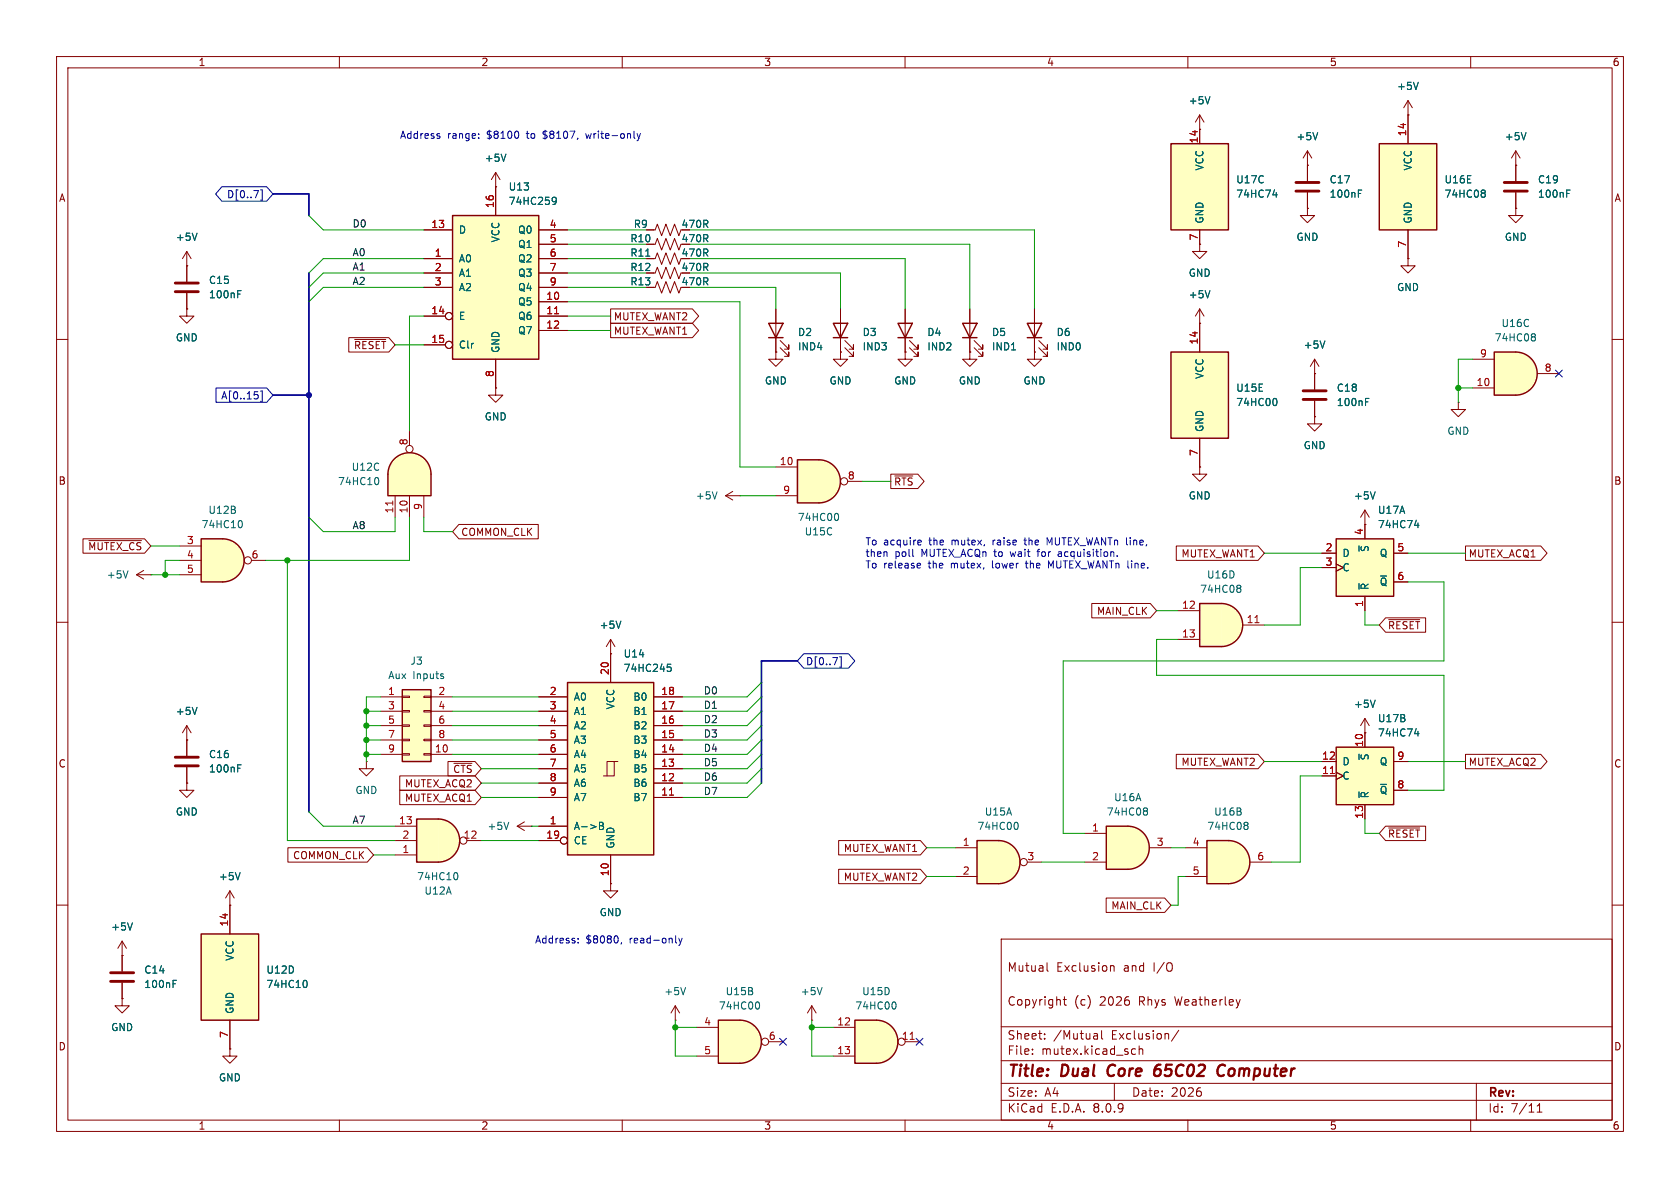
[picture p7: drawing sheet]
<svg xmlns="http://www.w3.org/2000/svg" width="297mm" height="210mm" viewBox="0 0 297 210" stroke-linecap="round" stroke-linejoin="round" font-family="sans-serif">
<g fill="none" stroke="#840000" stroke-width=".18">
<path d="M10 10h277v190h-277zM12 12h273v186h-273zM60 10v2M110 10v2M160 10v2M210 10v2M260 10v2M10 60h2M285 60h2M10 110h2M285 110h2M10 160h2"/>
<path d="M177 166h108v32h-108zM185.1 170.2v1.3l.2 .2M188 176.7h.5M188.2 176.2v1.3l.3 .2M196.3 170.7v1M196.3 170.8l.2-.1 .4 .1 .1 .9M285 160h2M60 198v2M110 198v2M160 198v2M177 194.5h108M177 191.5h108"/>
<path d="M177 187.5h108M177 181.5h108M182.5 186.3v.1M182.5 185.5v.1M184.7 183.6v.1M184.7 182.8v.1M193.5 182.7h.3l.2 .2v.8M194 183.6l-.5 .1M194 183.1h-.5M194.7 182.2v1.3l.3 .2M197 191.5v3M200.2 186.3h.5"/>
<path d="M200.2 185.5h.5M201.4 185.5l.2-.1 .4 .1v.9M201.4 184.9v1.5M208.4 182.1l-1.3 2M210 198v2M212.2 192.9l.2 .3-.2 .5M260 198v2M261 191.5v6.5M271.7 196.6h.9M271.7 195.5l.5-.4v1.5"/>
</g>
<path d="M196.1 188.5a1.27 1.27 0 0 0 0 1.6M205.1 189.1a.66 .66 0 0 0-1 .3M205.2 188.2a.91 .91 0 0 0-1.1 .9l-.1 .7 .2 .3a.66 .66 0 0 0 .8-.1M216.6 188.4a.88 .88 0 0 0-1 0 .88 .88 0 0 0-.4 1 .69 .69 0 0 0 .3 .7 .69 .69 0 0 0 .9-.1" fill="none" stroke="#840000" stroke-width=".4"/>
<path d="M199.4 146.1a3.8 3.8 0 0 1 3.8 3.8 3.8 3.8 0 0 1-3.8 3.8z" fill="#ffffc2" stroke="#ffffc2" stroke-width=".18"/>
<path d="M195.6 146.1h3.8v7.6h-3.8z" fill="#ffffc2"/>
<path d="M170.2 57.2h2.5l-1.3 2.5zM170.2 59.7h2.5M181.6 57.2h2.5l-1.2 2.5zM181.6 59.7h2.5M195.6 146.1h3.8a3.8 3.8 0 0 1 3.8 3.8 3.8 3.8 0 0 1-3.8 3.8h-3.8z" fill="none" stroke="#840000" stroke-width=".25"/>
<path d="M171.4 54.6v7.6M182.9 54.6v7.6M172.2 61.5l1.5 1.5v-.8v.8h-.7M172.2 60.2l1.5 1.5v-.7v.7h-.7M183.6 61.5l1.6 1.5v-.8v.8h-.8M183.6 60.2l1.6 1.5v-.7v.7h-.8M64.8 134.6v1.3h1.2l-1.2 1.3-1.3-1.3h1.3M64.8 134.6h.1M191.8 147.3h3.8M191.8 152.4h3.8M203.2 149.9h3.8" fill="none" stroke="#840000" stroke-width=".18"/>
<path d="M202.4 142.8h.2l.3 .3-.3 .3M202.4 143.4h.2M202.6 143.4l.3 .2v.2l-.2 .2-.3 .1" fill="none" stroke="#006464" stroke-width=".18"/>
<path d="M71.1 121.9h5.1v12.7h-5.1z" fill="#ffffc2"/>
<g fill="none" stroke="#840000" stroke-width=".18">
<path d="M67.3 123.2h3.8M67.3 133.4h3.8M67.3 125.7h3.8M67.3 128.3h3.8M67.3 130.8h3.8M71.1 133.2h1.3v.3h-1.3zM71.1 130.7h1.3v.2h-1.3zM71.1 128.1h1.3v.3h-1.3zM71.1 125.6h1.3v.3h-1.3zM71.1 123.1h1.3v.2h-1.3zM74.9 133.2h1.3v.3h-1.3zM74.9 130.7h1.3v.2h-1.3z"/>
<path d="M74.9 128.1h1.3v.3h-1.3zM74.9 125.6h1.3v.3h-1.3zM74.9 123.1h1.3v.2h-1.3zM76.2 123.2h3.8M76.2 133.4h3.8M76.2 125.7h3.8M76.2 128.3h3.8M76.2 130.8h3.8"/>
</g>
<path d="M71.1 121.9h5.1v12.7h-5.1z" fill="none" stroke="#840000" stroke-width=".25"/>
<path d="M78.3 119.5l.1 .2-.1 .3M78.3 119.1l.1 .1" fill="none" stroke="#006464" stroke-width=".18"/>
<path d="M39.4 95.3a3.8 3.8 0 0 1 3.8 3.8 3.8 3.8 0 0 1-3.8 3.8z" fill="#ffffc2" stroke="#ffffc2" stroke-width=".18"/>
<path d="M35.6 95.3h3.8v7.6h-3.8z" fill="#ffffc2"/>
<path d="M35.6 95.3h3.8a3.8 3.8 0 0 1 3.8 3.8 3.8 3.8 0 0 1-3.8 3.8h-3.8z" fill="none" stroke="#840000" stroke-width=".25"/>
<g fill="none" stroke="#840000" stroke-width=".18">
<path d="M31.7 96.5h3.9M31.7 99.1h3.9M44.4 99.1h2.6M31.7 101.6h3.9M40.6 157.5l-.7 1.3M40.6 157.5v2.5M40.6 157.5l.8 1.3M21.6 176.5v1.3h1.3l-1.3 1.3-1.3-1.3h1.3M21.6 176.5h.1M21.6 168.9h.1M21.6 166.4l-.8 1.2M21.6 166.4v2.5"/>
<path d="M21.6 166.4l.8 1.2M40.6 160h.1"/>
<circle cx="43.8" cy="99.1" r=".63"/>
</g>
<path d="M42.5 92a.79 .79 0 0 1 0 1.3M42.5 154.2l-.5 1.3M23.4 163.1l-.4 1.3" fill="none" stroke="#006464" stroke-width=".18"/>
<path d="M35.6 165.1h10.1v15.2h-10.1z" fill="#ffffc2"/>
<path d="M158.7 57.2h2.6l-1.3 2.5zM158.7 59.7h2.6M35.6 165.1h10.1v15.2h-10.1z" fill="none" stroke="#840000" stroke-width=".25"/>
<g fill="none" stroke="#840000" stroke-width=".18">
<path d="M160 54.6v7.6M160.8 61.5l1.5 1.5v-.8v.8h-.8M160.8 60.2l1.5 1.5v-.7v.7h-.8M24.1 101.6l1.3 .8M24.1 101.6h2.6M25.4 100.8l-1.3 .8M26.7 101.6h.1M33 138.4v1.3h1.3l-1.3 1.3-1.3-1.3h1.3M33 138.4h.1M33 130.8h.1M33 128.3v5.3M33 135.6v2.8"/>
<path d="M33 128.3l-.7 1.2M33 128.3l.8 1.2M21.6 168.9v2.8M21.6 173.7v2.8M40.6 160v5.1M143.5 177.8l-.8 1.3M143.5 177.8v2.5M143.5 177.8l.8 1.3M40.6 185.4v1.3h1.3l-1.3 1.3-1.2-1.3h1.2M40.6 185.4h.1M40.6 180.3v5.1M143.5 180.3h.1"/>
</g>
<path d="M22.6 100.9l-.4 1.3M34.8 125l-.4 1.3M42 135.8h.4M42 135.2h.6M30.6 173.9h.4M30.6 173.3h.6M54 173.3a.79 .79 0 0 1 0 1.3M145.3 174.6l-.4 1.2" fill="none" stroke="#006464" stroke-width=".18"/>
<path d="M31 135.4h4.1M31 133.9h4.1M19.6 173.5h4M19.6 172h4" fill="none" stroke="#840000" stroke-width=".51"/>
<path d="M130.8 180.3a3.8 3.8 0 0 1 3.8 3.9 3.8 3.8 0 0 1-3.8 3.8z" fill="#ffffc2" stroke="#ffffc2" stroke-width=".18"/>
<path d="M127 180.3h3.8v7.7h-3.8z" fill="#ffffc2"/>
<path d="M127 180.3h3.8a3.8 3.8 0 0 1 3.8 3.9 3.8 3.8 0 0 1-3.8 3.8h-3.8z" fill="none" stroke="#840000" stroke-width=".25"/>
<g fill="none" stroke="#840000" stroke-width=".18">
<path d="M123.2 181.6h3.8M123.2 186.7h3.8M135.9 184.2h2.5"/>
<circle cx="135.3" cy="184.1" r=".63"/>
</g>
<path d="M134 177.1a.79 .79 0 0 1 0 1.3" fill="none" stroke="#006464" stroke-width=".18"/>
<path d="M176.5 148.6a3.8 3.8 0 0 1 3.8 3.8 3.8 3.8 0 0 1-3.8 3.8z" fill="#ffffc2" stroke="#ffffc2" stroke-width=".18"/>
<path d="M172.7 148.6h3.8v7.6h-3.8z" fill="#ffffc2"/>
<path d="M172.7 148.6h3.8a3.8 3.8 0 0 1 3.8 3.8 3.8 3.8 0 0 1-3.8 3.8h-3.8z" fill="none" stroke="#840000" stroke-width=".25"/>
<g fill="none" stroke="#840000" stroke-width=".18">
<path d="M107.9 156.2v1.3h1.3l-1.3 1.3-1.2-1.3h1.2M107.9 156.2h.1M168.9 149.9h3.8M168.9 154.9h3.8M181.6 152.4h2.5M119.4 177.8l-.8 1.3M119.4 177.8v2.5M119.4 177.8l.7 1.3M119.4 180.3h.1"/>
<circle cx="181" cy="152.4" r=".63"/>
</g>
<path d="M179.7 145.4a.79 .79 0 0 1 0 1.2M121.2 174.6l-.4 1.2" fill="none" stroke="#006464" stroke-width=".18"/>
<path d="M154.9 180.3a3.8 3.8 0 0 1 3.8 3.9 3.8 3.8 0 0 1-3.8 3.8z" fill="#ffffc2" stroke="#ffffc2" stroke-width=".18"/>
<path d="M151.1 180.3h3.8v7.7h-3.8z" fill="#ffffc2"/>
<path d="M151.1 180.3h3.8a3.8 3.8 0 0 1 3.8 3.9 3.8 3.8 0 0 1-3.8 3.8h-3.8z" fill="none" stroke="#840000" stroke-width=".25"/>
<g fill="none" stroke="#840000" stroke-width=".18">
<path d="M231.1 29.2v2.8M231.1 34v2.8M114.3 50.8h1.5l.4-1 .8 2 .7-2 .8 2 .8-2 .7 2 .4-1M241.3 129.5h.1M241.3 127l-.8 1.3M241.3 127v2.5M241.3 127l.8 1.3M147.3 181.6h3.8M147.3 186.7h3.8M160 184.2h2.6"/>
<circle cx="159.4" cy="184.1" r=".63"/>
</g>
<path d="M160.9 183.7h.7" fill="none" stroke="#a90000" stroke-width=".18"/>
<path d="M240.1 34.2h.5M240.1 33.6h.6M243.1 123.8l-.4 1.2M158.1 177.1a.79 .79 0 0 1 0 1.3" fill="none" stroke="#006464" stroke-width=".18"/>
<path d="M229.1 33.8h4.1M229.1 32.3h4.1" fill="none" stroke="#840000" stroke-width=".51"/>
<path d="M236.2 132.1h10.2v10.1h-10.2z" fill="#ffffc2"/>
<path d="M236.2 132.1h10.2v10.1h-10.2z" fill="none" stroke="#840000" stroke-width=".25"/>
<path d="M233.7 137.2h2.5M233.7 134.6h2.5M236.2 136.5l1.3 .7-1.3 .6M241.3 129.5v2.6M246.4 134.6h2.5M246.4 139.7h2.5M241.3 142.2v2.6" fill="none" stroke="#840000" stroke-width=".18"/>
<path d="M235.2 136.7h.7" fill="none" stroke="#a90000" stroke-width=".18"/>
<path d="M240.3 140v1M250.1 129.7h.8M250.7 129.3v.8" fill="none" stroke="#006464" stroke-width=".18"/>
<path d="M217.2 148.6a3.8 3.8 0 0 1 3.8 3.8 3.8 3.8 0 0 1-3.8 3.8z" fill="#ffffc2" stroke="#ffffc2" stroke-width=".18"/>
<path d="M213.4 148.6h3.8v7.6h-3.8z" fill="#ffffc2"/>
<path d="M213.4 148.6h3.8a3.8 3.8 0 0 1 3.8 3.8 3.8 3.8 0 0 1-3.8 3.8h-3.8z" fill="none" stroke="#840000" stroke-width=".25"/>
<path d="M209.5 149.9h3.9M209.5 154.9h3.9M221 152.4h3.8" fill="none" stroke="#840000" stroke-width=".18"/>
<path d="M220.2 145.4h.2l.2 .2-.2 .3M220.2 145.9h.2M220.4 145.9l.2 .2v.3l-.1 .2h-.3" fill="none" stroke="#006464" stroke-width=".18"/>
<path d="M236.2 95.3h10.2v10.1h-10.2z" fill="#ffffc2"/>
<path d="M236.2 95.3h10.2v10.1h-10.2z" fill="none" stroke="#840000" stroke-width=".25"/>
<path d="M233.7 97.8h2.5M236.2 99.7l1.3 .6-1.3 .7M241.3 92.7v2.6M246.4 97.8h2.5M233.7 100.3h2.5M241.3 105.4v2.6M246.4 102.9h2.5" fill="none" stroke="#840000" stroke-width=".18"/>
<path d="M250.1 92.9h.8M250.7 92.4v.9M240.3 103.2v1" fill="none" stroke="#006464" stroke-width=".18"/>
<path d="M215.9 106.7a3.8 3.8 0 0 1 3.8 3.8 3.8 3.8 0 0 1-3.8 3.8z" fill="#ffffc2" stroke="#ffffc2" stroke-width=".18"/>
<path d="M212.1 106.7h3.8v7.6h-3.8z" fill="#ffffc2"/>
<path d="M135.9 57.2h2.5l-1.2 2.5zM135.9 59.7h2.5M212.1 106.7h3.8a3.8 3.8 0 0 1 3.8 3.8 3.8 3.8 0 0 1-3.8 3.8h-3.8z" fill="none" stroke="#840000" stroke-width=".25"/>
<g fill="none" stroke="#840000" stroke-width=".18">
<path d="M114.3 45.7h1.5l.4-1 .8 2 .7-2 .8 2 .8-2 .7 2 .4-1M114.3 48.3h1.5l.4-1.1 .8 2.1 .7-2.1 .8 2.1 .8-2.1 .7 2.1 .4-1M114.3 40.6h1.5l.4-1 .8 2.1 .7-2.1 .8 2.1 .8-2.1 .7 2.1 .4-1.1M114.3 43.2h1.5l.4-1 .8 2 .7-2 .8 2 .8-2 .7 2 .4-1M137.2 54.6v7.6M248.9 45.7v1.3h1.3l-1.3 1.3-1.3-1.3h1.3M248.9 45.7h.1M137.2 62.2v1.3h1.2l-1.2 1.3-1.3-1.3h1.3M137.2 62.2h.1M137.9 61.5l1.5 1.5v-.8v.8h-.7M137.9 60.2l1.5 1.5v-.7v.7h-.7M128.3 87.6l1.2 .8"/>
<path d="M128.3 87.6h2.5M129.5 86.9l-1.2 .7M130.8 87.6h.1M208.3 108h3.8M208.3 113h3.8M219.7 110.5h3.8"/>
</g>
<path d="M221.9 110.1h.7" fill="none" stroke="#a90000" stroke-width=".18"/>
<path d="M114.2 45.3h.7M126.8 86.9l-.5 1.3M218.9 103.4h.2l.3 .3-.3 .3M218.9 104h.2M219.1 104l.3 .2v.3l-.2 .2h-.3" fill="none" stroke="#006464" stroke-width=".18"/>
<path d="M144.8 81.3a3.8 3.8 0 0 1 3.8 3.8 3.8 3.8 0 0 1-3.8 3.8z" fill="#ffffc2" stroke="#ffffc2" stroke-width=".18"/>
<path d="M141 81.3h3.8v7.6h-3.8z" fill="#ffffc2"/>
<path d="M141 81.3h3.8a3.8 3.8 0 0 1 3.8 3.8 3.8 3.8 0 0 1-3.8 3.8h-3.8z" fill="none" stroke="#840000" stroke-width=".25"/>
<g fill="none" stroke="#840000" stroke-width=".18">
<path d="M87.6 33h.1M87.6 30.5l-.7 1.3M87.6 30.5v2.5M87.6 30.5l.8 1.3M137.2 82.6h3.8M137.2 87.6h3.8M149.9 85.1h2.5"/>
<circle cx="149.2" cy="85.1" r=".63"/>
</g>
<path d="M89.4 27.2l-.4 1.3M147.9 90.7a.79 .79 0 0 1 0 1.3" fill="none" stroke="#006464" stroke-width=".18"/>
<path d="M80 38.1h15.2v25.4h-15.2z" fill="#ffffc2"/>
<path d="M80 38.1h15.2v25.4h-15.2zM147.3 57.2h2.6l-1.3 2.5zM147.3 59.7h2.6" fill="none" stroke="#840000" stroke-width=".25"/>
<g fill="none" stroke="#840000" stroke-width=".18">
<path d="M87.6 33v5.1M74.9 45.7h5.1M74.9 55.9h3.8M74.9 40.6h5.1M74.9 48.3h5.1M74.9 50.8h5.1M95.2 45.7h5.1M95.2 53.3h5.1M95.2 55.9h5.1M95.2 58.4h5.1M95.2 40.6h5.1M95.2 48.3h5.1"/>
<path d="M95.2 50.8h5.1M95.2 43.2h5.1M148.6 54.6v7.6M74.9 61h3.8M87.6 63.5v5.1M148.6 62.2v1.3h1.3l-1.3 1.3-1.3-1.3h1.3M148.6 62.2h.1M149.4 61.5l1.5 1.5v-.8v.8h-.8M149.4 60.2l1.5 1.5v-.7v.7h-.8M171.4 62.2v1.3h1.3l-1.3 1.3-1.2-1.3h1.2M171.4 62.2h.1M91.4 146.1l1.3 .7"/>
<path d="M91.4 146.1h2.6M92.7 145.3l-1.3 .8M94 146.1h.1"/>
<circle cx="79.4" cy="55.9" r=".63"/>
<circle cx="79.4" cy="61" r=".63"/>
</g>
<path d="M98 55.5h.8" fill="none" stroke="#a90000" stroke-width=".18"/>
<path d="M97.7 34.9h.4l.2 .1a.84 .84 0 0 1-.3 1.1h-.3M98.3 35.4l-.2 .3-.4-.1M89.9 145.4l-.4 1.2" fill="none" stroke="#006464" stroke-width=".18"/>
<path d="M77.5 144.8a3.8 3.8 0 0 1 3.8 3.8 3.8 3.8 0 0 1-3.8 3.8z" fill="#ffffc2" stroke="#ffffc2" stroke-width=".18"/>
<path d="M73.7 144.8h3.8v7.6h-3.8z" fill="#ffffc2"/>
<path d="M73.7 144.8h3.8a3.8 3.8 0 0 1 3.8 3.8 3.8 3.8 0 0 1-3.8 3.8h-3.8z" fill="none" stroke="#840000" stroke-width=".25"/>
<g fill="none" stroke="#840000" stroke-width=".18">
<path d="M268 36.8v1.3h1.2l-1.2 1.3-1.3-1.3h1.3M268 36.8h.1M33 54.6v1.3h1.3l-1.3 1.3-1.3-1.3h1.3M33 54.6h.1M33 47v2.8M33 51.8v2.8M212.1 57.2h.1M212.1 54.6l-.8 1.3M212.1 54.6v2.6M212.1 54.6l.8 1.3M87.6 68.6v1.3h1.3l-1.3 1.2-1.2-1.2h1.2M87.6 68.6h.1"/>
<path d="M160 62.2v1.3h1.3l-1.3 1.3-1.3-1.3h1.3M160 62.2h.1M182.9 62.2v1.3h1.2l-1.2 1.3-1.3-1.3h1.3M182.9 62.2h.1M241.3 92.7h.1M241.3 90.2l-.8 1.2M241.3 90.2v2.5M241.3 90.2l.8 1.2M69.8 151.1h3.9M69.8 148.6h3.9M69.8 146.1h3.9M82.5 148.6h2.6"/>
<circle cx="81.9" cy="148.6" r=".63"/>
</g>
<path d="M42 52h.4M42 51.4h.6M213.9 51.4l-.4 1.2M243.1 86.9l-.4 1.3M80.6 154.2a.79 .79 0 0 1 0 1.3" fill="none" stroke="#006464" stroke-width=".18"/>
<path d="M31 51.6h4.1M31 50h4.1" fill="none" stroke="#840000" stroke-width=".51"/>
<path d="M268 62.2a3.8 3.8 0 0 1 3.8 3.8 3.8 3.8 0 0 1-3.8 3.9z" fill="#ffffc2" stroke="#ffffc2" stroke-width=".18"/>
<path d="M264.2 62.2h3.8v7.7h-3.8z" fill="#ffffc2"/>
<path d="M264.2 62.2h3.8a3.8 3.8 0 0 1 3.8 3.8 3.8 3.8 0 0 1-3.8 3.9h-3.8z" fill="none" stroke="#840000" stroke-width=".25"/>
<path d="M260.3 68.6h3.9M260.3 63.5h3.9M271.8 66h3.8" fill="none" stroke="#840000" stroke-width=".18"/>
<path d="M271 59h.2l.2 .2-.2 .3M271 59.5h.2M271.2 59.5l.2 .3v.2l-.1 .2-.3 .1" fill="none" stroke="#006464" stroke-width=".18"/>
<path d="M243.8 25.4h10.2v15.2h-10.2z" fill="#ffffc2"/>
<path d="M243.8 25.4h10.2v15.2h-10.2z" fill="none" stroke="#840000" stroke-width=".25"/>
<path d="M248.9 20.3v5.1M268 29.2h.1M268 26.7l-.8 1.2M268 26.7v5.3M268 34v2.8M268 26.7l.7 1.2M248.9 40.6v5.1M257.8 71.1v1.3h1.3l-1.3 1.3-1.3-1.3h1.3M257.8 71.1h.1" fill="none" stroke="#840000" stroke-width=".18"/>
<path d="M262.1 33.6h.2l.3 .2-.3 .3M262.1 34.1h.2M262.3 34.1l.3 .3v.2l-.1 .2-.4 .1M269.8 23.4l-.4 1.3M277 33.6h.6M277 34.2h.4" fill="none" stroke="#006464" stroke-width=".18"/>
<path d="M265.9 33.8h4.1M265.9 32.3h4.1" fill="none" stroke="#840000" stroke-width=".51"/>
<path d="M100.3 120.7h15.3v30.4h-15.3z" fill="#ffffc2"/>
<g fill="none" stroke="#840000" stroke-width=".18">
<path d="M231.1 29.2h.1M231.1 26.7l-.7 1.2M231.1 26.7v2.5M231.1 26.7l.8 1.2M107.9 115.6v5.1M95.2 138.4h5.1M95.2 135.9h5.1M95.2 133.4h5.1M95.2 130.8h5.1M95.2 128.3h5.1M95.2 125.7h5.1M95.2 123.2h5.1"/>
<path d="M108.6 134.6h-1.3v2.6M109.2 134.6h-.6v2.6h-1.9M115.6 138.4h5M115.6 135.9h5M115.6 133.4h5M115.6 130.8h5M115.6 128.3h5M115.6 125.7h5M115.6 123.2h5M95.2 146.1h5.1M95.2 141h5.1M95.2 148.6h3.9"/>
<path d="M107.9 151.1v5.1M115.6 141h5"/>
<circle cx="99.7" cy="148.6" r=".63"/>
</g>
<path d="M100.3 120.7h15.3v30.4h-15.3z" fill="none" stroke="#840000" stroke-width=".25"/>
<path d="M233 23.4l-.5 1.3M118 117.4h.6M118.1 117.9h.3l.3 .2-.2 .5-.4 .1M106 145.4h.4l.2 .2-.2 .4 .2 .1 .1 .3-.2 .2h-.5zM106 146h.4" fill="none" stroke="#006464" stroke-width=".18"/>
<path d="M118.4 140.6h.7" fill="none" stroke="#a90000" stroke-width=".18"/>
<path d="M207 62.2h10.2v15.3h-10.2z" fill="#ffffc2"/>
<path d="M207 62.2h10.2v15.3h-10.2z" fill="none" stroke="#840000" stroke-width=".25"/>
<g fill="none" stroke="#840000" stroke-width=".18">
<path d="M33 47h.1M33 44.5l-.7 1.2M33 44.5v2.5M33 44.5l.8 1.2M212.1 57.2v5M212.1 77.5v5.1M232.4 73.7v1.2h1.3l-1.3 1.3-1.3-1.3h1.3M232.4 73.7h.1M232.4 66h.1M232.4 63.5l-.8 1.3M232.4 63.5v2.5M232.4 63.5l.8 1.3"/>
<path d="M212.1 82.6v1.2h1.3l-1.3 1.3-1.3-1.3h1.3M212.1 82.6h.1"/>
</g>
<path d="M34.8 41.2l-.4 1.3M225.4 70.4a.79 .79 0 0 1 0 1.3M234.2 60.3l-.4 1.2" fill="none" stroke="#006464" stroke-width=".18"/>
<path d="M69.7 81.2a3.8 3.8 0 0 1 4.1-.9 3.8 3.8 0 0 1 2.4 3.5h-7.6a3.8 3.8 0 0 1 1.1-2.6z" fill="#ffffc2" stroke="#ffffc2" stroke-width=".18"/>
<path d="M68.6 83.8h7.6v3.8h-7.6z" fill="#ffffc2"/>
<path d="M69.7 81.2a3.8 3.8 0 0 1 4.1-.9 3.8 3.8 0 0 1 2.4 3.5v3.8h-7.6v-3.8a3.8 3.8 0 0 1 1.1-2.6z" fill="none" stroke="#840000" stroke-width=".25"/>
<g fill="none" stroke="#840000" stroke-width=".18">
<path d="M212.1 22.9h.1M212.1 20.3l-.8 1.3M212.1 20.3v2.6M212.1 20.3l.8 1.3M72.4 76.2v2.5M69.8 87.6v3.8M72.4 87.6v3.8M74.9 87.6v3.8"/>
<circle cx="72.4" cy="79.4" r=".63"/>
</g>
<path d="M69.4 88.6v.7" fill="none" stroke="#a90000" stroke-width=".18"/>
<path d="M213.9 17.1l-.4 1.3M66.7 84.4a.79 .79 0 0 1 0 1.3" fill="none" stroke="#006464" stroke-width=".18"/>
<path d="M207 25.4h10.2v15.2h-10.2z" fill="#ffffc2"/>
<path d="M207 25.4h10.2v15.2h-10.2z" fill="none" stroke="#840000" stroke-width=".25"/>
<g fill="none" stroke="#840000" stroke-width=".18">
<path d="M248.9 17.8l-.7 1.3M248.9 17.8v7.6M248.9 17.8l.8 1.3M87.6 33h.1M87.6 33v5.1M212.1 22.9h.1M212.1 22.9v2.5M231.1 36.8v1.3h1.3l-1.3 1.3-1.2-1.3h1.2M231.1 36.8h.1M231.1 29.2h.1M231.1 29.2v2.8M231.1 34v2.8"/>
<path d="M248.9 20.3h.1M268 36.8h.1M268 29.2h.1M268 29.2v2.8M268 34v2.8M33 54.6h.1M33 47h.1M33 47v2.8M33 51.8v2.8M61.7 59.7h7l1.1 1.3-1.1 1.2h-7zM74.9 45.7h5.1M74.9 55.9h3.8"/>
<path d="M74.9 40.6h5.1M74.9 48.3h5.1M74.9 50.8h5.1M95.2 45.7h5.1M95.2 53.3h5.1M95.2 55.9h5.1M95.2 58.4h5.1M95.2 40.6h5.1M95.2 48.3h5.1M95.2 50.8h5.1M95.2 43.2h5.1M107.9 54.6h14.5l1.1 1.3-1.1 1.3h-14.5z"/>
<path d="M107.9 57.1h14.5l1.1 1.3-1.1 1.3h-14.5zM114.3 45.7h1.3M114.3 40.6h1.3M114.3 48.3h1.3M114.3 50.8h1.3M114.3 43.2h1.3M137.2 54.6v2.6M137.2 59.7v2.5M148.6 54.6v2.6M148.6 59.7v2.5M160 54.6v2.6M160 59.7v2.5"/>
<path d="M171.4 54.6v2.6M171.4 59.7v2.5M182.9 54.6v2.6M182.9 59.7v2.5M212.1 43.2v1.3h1.3l-1.3 1.2-1.3-1.2h1.3M212.1 43.2h.1M212.1 57.2h.1M212.1 40.6v2.6M212.1 57.2v5M248.9 45.7h.1M248.9 40.6v5.1M62.7 60h5.5"/>
<path d="M74.9 61h3.8M87.6 68.6h.1M87.6 63.5v5.1M137.2 62.2h.1M148.6 62.2h.1M160 62.2h.1M171.4 62.2h.1M182.9 62.2h.1M212.1 77.5v5.1M232.4 73.7h.1M232.4 66h.1M232.4 66v2.8"/>
<path d="M232.4 70.9v2.8M14.7 95.2h10.9l1.1 1.3-1.1 1.3h-10.9zM15.7 95.6h9.3M81.1 92.7h14.1v2.6h-14.1l-1.1-1.3zM157.5 83.8h4.8l1.1 1.3-1.1 1.3h-4.8zM158.2 84.1h3.2M208 96.5h14.4l1.1 1.3-1.1 1.3h-14.4zM212.1 82.6h.1M233.7 97.8h2.5M236.2 99.7l1.3 .6-1.3 .7M241.3 92.7h.1M241.3 92.7v2.6"/>
<path d="M246.4 97.8h2.5M259.1 96.5h13.3l1.1 1.3-1.1 1.3h-13.3zM107.9 115.6h.1M107.9 113l-.7 1.3M107.9 113v7.7M107.9 113l.8 1.3M193 106.7h10.4l1.1 1.3-1.1 1.2h-10.4zM233.7 100.3h2.5M241.3 105.4v2.6M245 109.2h7v2.6h-7l-1.2-1.3zM245.5 109.5h5.5M246.4 102.9h2.5"/>
<path d="M33 130.8h.1M33 138.4h.1M33 130.8v2.8M33 135.6v2.8M70.7 139.7h13.3l1.1 1.3-1.1 1.2h-13.3zM70.7 137.2h13.3l1.1 1.2-1.1 1.3h-13.3zM79.2 134.6h4.8l1.1 1.3-1.1 1.3h-4.8zM80.2 134.9h3.2M95.2 138.4h5.1M95.2 135.9h5.1M95.2 133.4h5.1M95.2 130.8h5.1"/>
<path d="M95.2 128.3h5.1M95.2 125.7h5.1M95.2 123.2h5.1M115.6 138.4h5M115.6 135.9h5M115.6 133.4h5M115.6 130.8h5M115.6 128.3h5M115.6 125.7h5M115.6 123.2h5M208 133.3h14.4l1.1 1.3-1.1 1.3h-14.4zM233.7 137.2h2.5"/>
<path d="M233.7 134.6h2.5M236.2 136.5l1.3 .7-1.3 .6M241.3 129.5h.1M241.3 129.5v2.6M246.4 134.6h2.5M246.4 139.7h2.5M259.1 133.3h13.3l1.1 1.3-1.1 1.3h-13.3zM50.9 149.9h14l1.1 1.2-1.1 1.3h-14zM95.2 146.1h5.1M95.2 141h5.1M95.2 148.6h3.9M107.9 156.2h.1"/>
<path d="M107.9 151.1v5.1M115.6 141h5M148.3 153.7h14.4l1.1 1.2-1.1 1.3h-14.4zM148.3 148.6h14.4l1.1 1.3-1.1 1.2h-14.4zM195.6 158.7h10.3l1.1 1.3-1.1 1.3h-10.3zM241.3 142.2v2.6M245 146h7v2.6h-7l-1.2-1.3zM245.5 146.4h5.5M21.6 168.9h.1M21.6 176.5h.1M21.6 168.9v2.8M21.6 173.7v2.8"/>
<path d="M40.6 160h.1M40.6 160v5.1M40.6 185.4h.1M40.6 180.3v5.1"/>
<circle cx="79.4" cy="55.9" r=".63"/>
<circle cx="79.4" cy="61" r=".63"/>
<circle cx="99.7" cy="148.6" r=".63"/>
</g>
<g fill="none" stroke="#006464" stroke-width=".18">
<path d="M213.9 17.1l-.4 1.3M250.7 14.5l-.4 1.3M89.4 27.2l-.4 1.3M97.7 34.9h.4l.2 .1a.84 .84 0 0 1-.3 1.1h-.3M98.3 35.4l-.2 .3-.4-.1M225 34.4h.8M225.6 34v.9M233 23.4l-.5 1.3M240.1 34.2h.5M240.1 33.6h.6M262.1 33.6h.2l.3 .2-.3 .3M262.1 34.1h.2"/>
<path d="M262.3 34.1l.3 .3v.2l-.1 .2-.4 .1M269.8 23.4l-.4 1.3M277 34.2h.4M277 33.6h.6M34.8 41.2l-.4 1.3M42 52h.4M42 51.4h.6M114.2 45.3h.7M213.9 51.4l-.4 1.2M225.4 70.4a.79 .79 0 0 1 0 1.3M234.2 60.3l-.4 1.2M241.4 71h.4"/>
<path d="M241.4 70.4h.6M243.1 86.9l-.4 1.3M250.1 92.9h.8M250.7 92.4v.9M109.8 109.8l-.5 1.3M118 117.4h.6M118.1 117.9h.3l.3 .2-.2 .5-.4 .1M240.3 103.2v1M34.8 125l-.4 1.3M42 135.8h.4M42 135.2h.6M240.3 140v1"/>
<path d="M243.1 123.8l-.4 1.2M250.1 129.7h.8M250.7 129.3v.8M42.5 154.2l-.5 1.3M106 145.4h.4l.2 .2-.2 .4 .2 .1 .1 .3-.2 .2h-.5zM106 146h.4M23.4 163.1l-.4 1.3M30.6 173.9h.4M30.6 173.3h.6M54 173.3a.79 .79 0 0 1 0 1.3"/>
</g>
<path d="M230.4 70.6h4M230.4 69.1h4" fill="none" stroke="#840000" stroke-width=".51"/>
<g fill="none" stroke="#000084" stroke-width=".18">
<path d="M39.2 33h7.9l1.2 1.3-1.2 1.3h-7.9l-1.1-1.3zM46.1 33.6h.3v1.8h-.3M38.2 68.6h8.9l1.2 1.3-1.2 1.2h-8.9zM45.6 69.9v.5M46.1 69.1h.3v1.8h-.3M275 65.4l1.2 1.2M276.2 65.4l-1.2 1.2M142.1 115.6h7.9l1.1 1.2-1.1 1.3h-7.9l-1.1-1.3zM148.4 116.1h.3v1.8h-.3M137.8 183.5l1.2 1.3M139 183.5l-1.2 1.3M162 183.5l1.2 1.3"/>
<path d="M163.2 183.5l-1.2 1.3"/>
</g>
<g fill="none" stroke="#0000c2" stroke-width=".18">
<path d="M77.6 24l.2 .2-.2 .3M77.6 23.6l.1 .1M84.6 24.3v.2M84.6 23.7v.1M91.6 23.4v.8M103.6 23.6l.2 .9M112.6 23.6l.3 .9M112.9 24.5l-.3 .4M113.2 23.6l-.3 .9M161.4 98.3l.1 .1M162.3 99.6h.4v.3l-.6 .1M162.4 95.5h.4l.1 .3-.6 .1"/>
<path d="M162.8 96.3h-.4M181 95.5h.5M181.2 95.1l.1 1.2M181.3 99.6h.4M181.4 99.1l.1 1.3M183.3 97.5h.5M183.5 97.2v1.2M185.5 96l-.4-.9v1.2M187.5 97.5l-.4 .1M187.5 97.9h-.3l-.1 .2v.2l.4 .1M197.5 98.3v.1M162.7 100.4h-.4"/>
<path d="M185.8 100.1l-.4-1v1.3M102.2 166.6v.1M102.2 165.9v.1M109.9 166.6l-.1 .3M119.4 165.4v1.1l.2 .2M120 165.9l.3 .8M120.3 166.7l-.3 .4M120.6 165.9l-.3 .8"/>
</g>
<path d="M48.3 34.3h6.3v3.8M54.6 48.3v95.2M48.3 69.9h6.3M141 116.8h-6.4v21.6" fill="none" stroke="#000084" stroke-width=".3"/>
<g fill="none" stroke="#009600" stroke-width=".18">
<path d="M54.6 38.1l2.5 2.5h17.8M74.9 48.3h-17.8l-2.5 2.5M74.9 45.7h-17.8l-2.5 2.6M74.9 50.8h-17.8l-2.5 2.5M74.9 55.9h-2.5v20.3M100.3 48.3h14M100.3 53.3h30.5v29.3h6.4M100.3 45.7h14M100.3 43.2h14M100.3 40.6h14M100.3 50.8h14M100.3 55.9h7.6"/>
<path d="M100.3 58.4h7.6M121.9 48.3h26.7v6.3M121.9 45.7h38.1v8.9M121.9 43.2h49.5v11.4M121.9 40.6h61v14M121.9 50.8h15.3v3.8M69.8 61h5.1M257.8 68.6h2.5M260.3 63.5h-2.5v7.6M26.7 96.5h5M31.7 99.1h-2.5v2.5M50.8 99.1v49.5h19"/>
<path d="M54.6 91.4l2.5 2.6h12.7v-2.6M72.4 91.4v7.7h-25.4M74.9 91.4v2.6h5.1M130.8 87.6h6.4M152.4 85.1h5.1M223.5 97.8h10.2M248.9 97.8h10.2M26.7 101.6h5M204.5 108h3.8M208.3 113h-3.8v6.4h50.8v20.3h-6.4M233.7 100.3h-3.8v10.2h-6.4M241.3 108v2.5h2.5"/>
<path d="M248.9 102.9h6.4v13.9h-67.3v30.5h3.8M64.8 130.8h2.5M64.8 128.3h2.5M64.8 133.4h2.5M64.8 125.7h2.5M67.3 123.2h-2.5v11.4M80 130.8h15.2M80 128.3h15.2M80 133.4h15.2M80 123.2h15.2M80 125.7h15.2M85.1 135.9h10.1"/>
<path d="M85.1 138.4h10.1M134.6 128.3l-2.5 2.5h-11.5M134.6 125.7l-2.5 2.6h-11.5M134.6 130.8l-2.5 2.6h-11.5M134.6 120.7l-2.5 2.5h-11.5M134.6 123.2l-2.5 2.5h-11.5M134.6 133.4l-2.5 2.5h-11.5M134.6 135.9l-2.5 2.5h-11.5M134.6 138.4l-2.5 2.6h-11.5M223.5 134.6h10.2M233.7 137.2h-3.8v15.2h-5.1M248.9 134.6h10.2"/>
<path d="M54.6 143.5l2.5 2.6h12.7M66 151.1h3.8M85.1 141h10.1M85.1 148.6h10.1M94 146.1h1.2M163.8 154.9h5.1M163.8 149.9h5.1M184.1 152.4h7.7M207 149.9h2.5M209.5 154.9h-1.2v5.1h-1.3M241.3 144.8v2.5h2.5M119.4 181.6h3.8"/>
<path d="M119.4 180.3v6.4h3.8M143.5 180.3v6.4h3.8M143.5 181.6h3.8"/>
</g>
<path d="M98 55.5h.8M235.2 136.7h.7M118.4 140.6h.7" fill="none" stroke="#a90000" stroke-width=".18"/>
<circle cx="54.6" cy="69.9" r=".46" fill="#000084" stroke="#000084" stroke-width=".18"/>
<g fill="#009600" stroke="#009600" stroke-width=".18">
<circle cx="50.8" cy="99.1" r=".46"/>
<circle cx="119.4" cy="181.6" r=".46"/>
<circle cx="143.5" cy="181.6" r=".46"/>
<circle cx="64.8" cy="125.7" r=".46"/>
<circle cx="64.8" cy="128.3" r=".46"/>
<circle cx="29.2" cy="101.6" r=".46"/>
<circle cx="64.8" cy="130.8" r=".46"/>
<circle cx="64.8" cy="133.4" r=".46"/>
<circle cx="257.8" cy="68.6" r=".46"/>
</g>
<g font-size="2.8" fill="#840000">
<text x="178" y="190.9">Title:</text>
<text x="187.7" y="190.9">Dual</text>
<text x="196.6" y="190.9">Core</text>
<text x="205.7" y="190.9">65C02</text>
<text x="217.7" y="190.9">Computer</text>
</g>
<g font-size="2.1" fill="#840000">
<text x="178" y="172">Mutual</text>
<text x="186.7" y="172">Exclusion</text>
<text x="198.7" y="172">and</text>
<text x="204" y="172">I/O</text>
<text x="178" y="178">Copyright</text>
<text x="189.9" y="178">(c)</text>
<text x="194.5" y="178">2026</text>
<text x="201.5" y="178">Rhys</text>
<text x="208" y="178">Weatherley</text>
<text x="178" y="184">Sheet:</text>
<text x="186.2" y="184">/Mutual</text>
<text x="196.5" y="184">Exclusion/</text>
<text x="178" y="186.7">File:</text>
<text x="184.1" y="186.7">mutex.kicad_sch</text>
<text x="178" y="196.9">KiCad</text>
<text x="178" y="194.1">Size:</text>
<text x="184.7" y="194.1">A4</text>
<text x="185.7" y="196.9">E.D.A.</text>
<text x="193.3" y="196.9">8.0.9</text>
<text x="200" y="194.1">Date:</text>
<text x="207" y="194.1">2026</text>
<text x="263" y="194.3">Rev:</text>
<text x="263" y="196.9">Id:</text>
<text x="267.1" y="196.9">7/11</text>
</g>
<g font-size="1.8" fill="#840000">
<text x="35" y="11.9">1</text>
<text x="85" y="11.9">2</text>
<text x="135" y="11.9">3</text>
<text x="185" y="11.9">4</text>
<text x="235" y="11.9">5</text>
<text x="285" y="11.9">6</text>
<text x="10.3" y="35.9">A</text>
<text x="285.3" y="35.9">A</text>
<text x="120.4" y="40.5">470R</text>
<text x="120.4" y="45.6">470R</text>
<text x="120.4" y="43">470R</text>
<text x="120.4" y="50.6">470R</text>
<text x="120.4" y="48.1">470R</text>
<text x="108.4" y="56.8">MUTEX_WANT2</text>
<text x="108.4" y="59.4">MUTEX_WANT1</text>
<text x="62.5" y="61.9">~{RESET}</text>
<text x="10.3" y="85.9">B</text>
<text x="158" y="86">~{RTS}</text>
<text x="285.3" y="85.9">B</text>
<text x="81.4" y="94.9">COMMON_CLK</text>
<text x="15.5" y="97.5">~{MUTEX_CS}</text>
<text x="208.8" y="98.7">MUTEX_WANT1</text>
<text x="259.6" y="98.7">MUTEX_ACQ1</text>
<text x="193.8" y="108.9">MAIN_CLK</text>
<text x="245.3" y="111.4">~{RESET}</text>
<text x="10.3" y="135.9">C</text>
<text x="80" y="136.8">~{CTS}</text>
<text x="208.8" y="135.6">MUTEX_WANT2</text>
<text x="259.6" y="135.6">MUTEX_ACQ2</text>
<text x="285.3" y="135.9">C</text>
<text x="71.5" y="141.9">MUTEX_ACQ1</text>
<text x="71.5" y="139.4">MUTEX_ACQ2</text>
<text x="245.3" y="148.3">~{RESET}</text>
<text x="51.7" y="152.1">COMMON_CLK</text>
<text x="149.1" y="155.9">MUTEX_WANT2</text>
<text x="149.1" y="150.8">MUTEX_WANT1</text>
<text x="196.4" y="161">MAIN_CLK</text>
<text x="10.3" y="185.9">D</text>
<text x="285.3" y="185.9">D</text>
<text x="35" y="199.9">1</text>
<text x="85" y="199.9">2</text>
<text x="135" y="199.9">3</text>
<text x="185" y="199.9">4</text>
<text x="235" y="199.9">5</text>
<text x="285" y="199.9">6</text>
</g>
<g font-size="1.8" fill="#006464">
<text x="246.9" y="16.1">+5V</text>
<text x="210.1" y="18.6">+5V</text>
<text x="85.6" y="28.8">+5V</text>
<text x="229.1" y="25">+5V</text>
<text x="265.9" y="25">+5V</text>
<text x="89.8" y="33.9">U13</text>
<text x="213" y="30.2" transform="rotate(-90 213 30.2)">VCC</text>
<text x="218.4" y="32.6">U17C</text>
<text x="218.4" y="35.2">74HC74</text>
<text x="235" y="35.2">100nF</text>
<text x="235" y="32.6">C17</text>
<text x="249.8" y="30.2" transform="rotate(-90 249.8 30.2)">VCC</text>
<text x="255.3" y="32.6">U16E</text>
<text x="255.3" y="35.2">74HC08</text>
<text x="271.8" y="35.2">100nF</text>
<text x="271.8" y="32.6">C19</text>
<text x="81" y="41.5">D</text>
<text x="89.8" y="36.4">74HC259</text>
<text x="91.5" y="41.5">Q0</text>
<text x="111.9" y="40.5">R9</text>
<text x="213" y="39.6" transform="rotate(-90 213 39.6)">GND</text>
<text x="249.8" y="39.6" transform="rotate(-90 249.8 39.6)">GND</text>
<text x="31" y="42.8">+5V</text>
<text x="81" y="46.6">A0</text>
<text x="88.5" y="42.9" transform="rotate(-90 88.5 42.9)">VCC</text>
<text x="91.5" y="44">Q1</text>
<text x="91.5" y="46.6">Q2</text>
<text x="111.3" y="45.6">R11</text>
<text x="111.3" y="43">R10</text>
<text x="229.1" y="42.8">GND</text>
<text x="265.9" y="42.8">GND</text>
<text x="36.8" y="52.9">100nF</text>
<text x="36.8" y="50.4">C15</text>
<text x="81" y="49.1">A1</text>
<text x="81" y="51.7">A2</text>
<text x="91.5" y="49.1">Q3</text>
<text x="91.5" y="51.7">Q4</text>
<text x="111.3" y="50.6">R13</text>
<text x="111.3" y="48.1">R12</text>
<text x="210.1" y="52.9">+5V</text>
<text x="210.1" y="49.1">GND</text>
<text x="246.9" y="51.7">GND</text>
<text x="81" y="56.7">E</text>
<text x="91.5" y="54.2">Q5</text>
<text x="91.5" y="56.7">Q6</text>
<text x="91.5" y="59.3">Q7</text>
<text x="141" y="59.6">D2</text>
<text x="152.4" y="59.6">D3</text>
<text x="163.8" y="59.6">D4</text>
<text x="175.3" y="59.6">D5</text>
<text x="186.7" y="59.6">D6</text>
<text x="265.4" y="58">U16C</text>
<text x="31" y="60.6">GND</text>
<text x="81" y="61.8">Clr</text>
<text x="88.5" y="62.5" transform="rotate(-90 88.5 62.5)">GND</text>
<text x="141" y="62.1">IND4</text>
<text x="152.4" y="62.1">IND3</text>
<text x="163.8" y="62.1">IND2</text>
<text x="175.3" y="62.1">IND1</text>
<text x="186.7" y="62.1">IND0</text>
<text x="230.4" y="61.8">+5V</text>
<text x="264.1" y="60.6">74HC08</text>
<text x="135.1" y="68.2">GND</text>
<text x="146.6" y="68.2">GND</text>
<text x="158" y="68.2">GND</text>
<text x="169.4" y="68.2">GND</text>
<text x="180.8" y="68.2">GND</text>
<text x="213" y="67.1" transform="rotate(-90 213 67.1)">VCC</text>
<text x="218.4" y="69.4">U15E</text>
<text x="218.4" y="72">74HC00</text>
<text x="236.2" y="72">100nF</text>
<text x="236.2" y="69.4">C18</text>
<text x="85.6" y="74.5">GND</text>
<text x="213" y="76.5" transform="rotate(-90 213 76.5)">GND</text>
<text x="255.8" y="77.1">GND</text>
<text x="62.1" y="83.4">U12C</text>
<text x="230.4" y="79.6">GND</text>
<text x="59.7" y="86">74HC10</text>
<text x="122.9" y="88.5">+5V</text>
<text x="210.1" y="88.5">GND</text>
<text x="239.3" y="88.5">+5V</text>
<text x="35.5" y="93.6">74HC10</text>
<text x="36.8" y="91">U12B</text>
<text x="141" y="92.3">74HC00</text>
<text x="142.2" y="94.8">U15C</text>
<text x="243.5" y="91">U17A</text>
<text x="243.5" y="93.6">74HC74</text>
<text x="237.2" y="98.7">D</text>
<text x="237.2" y="101.2">C</text>
<text x="242.2" y="97.7" transform="rotate(-90 242.2 97.7)">~{S}</text>
<text x="243.8" y="98.7">Q</text>
<text x="18.8" y="102.5">+5V</text>
<text x="212.1" y="105">74HC08</text>
<text x="213.3" y="102.5">U16D</text>
<text x="242.2" y="104.4" transform="rotate(-90 242.2 104.4)">~{R}</text>
<text x="243.8" y="103.7">~{Q}</text>
<text x="105.9" y="111.4">+5V</text>
<text x="72.5" y="117.7">J3</text>
<text x="110.2" y="116.4">U14</text>
<text x="110.2" y="119">74HC245</text>
<text x="68.5" y="120.2">Aux</text>
<text x="73" y="120.2">Inputs</text>
<text x="101.3" y="124.1">A0</text>
<text x="108.8" y="125.5" transform="rotate(-90 108.8 125.5)">VCC</text>
<text x="111.9" y="124.1">B0</text>
<text x="239.3" y="125.3">+5V</text>
<text x="31" y="126.6">+5V</text>
<text x="101.3" y="126.6">A1</text>
<text x="101.3" y="129.1">A2</text>
<text x="101.3" y="131.7">A3</text>
<text x="111.9" y="131.7">B3</text>
<text x="111.9" y="129.1">B2</text>
<text x="111.9" y="126.6">B1</text>
<text x="243.5" y="127.9">U17B</text>
<text x="243.5" y="130.4">74HC74</text>
<text x="36.8" y="136.8">100nF</text>
<text x="36.8" y="134.2">C16</text>
<text x="101.3" y="134.2">A4</text>
<text x="101.3" y="136.8">A5</text>
<text x="111.9" y="136.8">B5</text>
<text x="111.9" y="134.2">B4</text>
<text x="237.2" y="135.5">D</text>
<text x="242.2" y="134.5" transform="rotate(-90 242.2 134.5)">~{S}</text>
<text x="243.8" y="135.5">Q</text>
<text x="62.7" y="140.6">GND</text>
<text x="101.3" y="139.3">A6</text>
<text x="101.3" y="141.8">A7</text>
<text x="111.9" y="141.8">B7</text>
<text x="111.9" y="139.3">B6</text>
<text x="196.9" y="141.8">U16A</text>
<text x="237.2" y="138">C</text>
<text x="242.2" y="141.2" transform="rotate(-90 242.2 141.2)">~{R}</text>
<text x="243.8" y="140.6">~{Q}</text>
<text x="31" y="144.4">GND</text>
<text x="86.1" y="146.9">+5V</text>
<text x="101.3" y="146.9">A-&gt;B</text>
<text x="101.3" y="149.5">CE</text>
<text x="172.7" y="146.9">74HC00</text>
<text x="174" y="144.4">U15A</text>
<text x="195.6" y="144.4">74HC08</text>
<text x="213.3" y="146.9">74HC08</text>
<text x="214.6" y="144.4">U16B</text>
<text x="38.6" y="155.8">+5V</text>
<text x="73.6" y="155.8">74HC10</text>
<text x="108.8" y="150.1" transform="rotate(-90 108.8 150.1)">GND</text>
<text x="74.9" y="158.3">U12A</text>
<text x="19.6" y="164.7">+5V</text>
<text x="105.9" y="162.2">GND</text>
<text x="25.4" y="172.3">C14</text>
<text x="41.5" y="169.9" transform="rotate(-90 41.5 169.9)">VCC</text>
<text x="47" y="172.3">U12D</text>
<text x="25.4" y="174.9">100nF</text>
<text x="41.5" y="179.3" transform="rotate(-90 41.5 179.3)">GND</text>
<text x="47" y="174.9">74HC10</text>
<text x="117.3" y="176.1">+5V</text>
<text x="127" y="178.7">74HC00</text>
<text x="128.2" y="176.1">U15B</text>
<text x="141.5" y="176.1">+5V</text>
<text x="151.1" y="178.7">74HC00</text>
<text x="152.3" y="176.1">U15D</text>
<text x="19.6" y="182.5">GND</text>
<text x="38.6" y="191.4">GND</text>
</g>
<g font-size="1.8" fill="#0000c2">
<text x="70.6" y="24.7">Address</text>
<text x="79.1" y="24.7">range:</text>
<text x="86.2" y="24.7">$8100</text>
<text x="93.4" y="24.7">to</text>
<text x="96.5" y="24.7">$8107,</text>
<text x="104.3" y="24.7">write-only</text>
<text x="152.9" y="96.6">To acquire</text>
<text x="152.9" y="98.7">then</text>
<text x="152.9" y="100.7">To release</text>
<text x="158.2" y="98.7">poll</text>
<text x="163" y="98.7">MUTEX_ACQn to</text>
<text x="164.3" y="100.7">the</text>
<text x="164.4" y="96.6">the</text>
<text x="168.4" y="100.7">mutex,</text>
<text x="168.5" y="96.6">mutex,</text>
<text x="175.9" y="100.7">lower</text>
<text x="176" y="96.6">raise</text>
<text x="179.1" y="98.7">wait</text>
<text x="181.8" y="96.6">the</text>
<text x="182" y="100.7">the</text>
<text x="184.1" y="98.7">for</text>
<text x="185.9" y="96.6">MUTEX_WANTn line,</text>
<text x="186.2" y="100.7">MUTEX_WANTn line.</text>
<text x="187.9" y="98.7">acquisition.</text>
<text x="94.5" y="167">Address:</text>
<text x="103.6" y="167">$8080,</text>
<text x="111.4" y="167">read-only</text>
</g>
<g font-size="1.8" fill="#a90000">
<text x="211.8" y="25.4" transform="rotate(-90 211.8 25.4)">14</text>
<text x="248.7" y="24.2" transform="rotate(-90 248.7 24.2)">14</text>
<text x="76.2" y="40.4">13</text>
<text x="87.4" y="36.9" transform="rotate(-90 87.4 36.9)">16</text>
<text x="97.1" y="40.4">4</text>
<text x="76.8" y="45.5">1</text>
<text x="97.1" y="42.9">5</text>
<text x="97.1" y="45.5">6</text>
<text x="211.8" y="42.6" transform="rotate(-90 211.8 42.6)">7</text>
<text x="248.7" y="43.9" transform="rotate(-90 248.7 43.9)">7</text>
<text x="76.8" y="48">2</text>
<text x="76.8" y="50.5">3</text>
<text x="96.5" y="53.1">10</text>
<text x="97.1" y="48">7</text>
<text x="97.1" y="50.5">9</text>
<text x="76.2" y="55.6">14</text>
<text x="96.5" y="55.6">11</text>
<text x="96.5" y="58.2">12</text>
<text x="76.2" y="60.7">15</text>
<text x="211.8" y="61" transform="rotate(-90 211.8 61)">14</text>
<text x="261.5" y="63.2">9</text>
<text x="273" y="65.8">8</text>
<text x="87.4" y="66.7" transform="rotate(-90 87.4 66.7)">8</text>
<text x="260.9" y="68.3">10</text>
<text x="72.1" y="78.8" transform="rotate(-90 72.1 78.8)">8</text>
<text x="137.8" y="82.3">10</text>
<text x="211.8" y="80.7" transform="rotate(-90 211.8 80.7)">7</text>
<text x="138.4" y="87.4">9</text>
<text x="149.8" y="84.8">8</text>
<text x="69.6" y="90.8" transform="rotate(-90 69.6 90.8)">11</text>
<text x="72.1" y="90.8" transform="rotate(-90 72.1 90.8)">10</text>
<text x="74.7" y="90.2" transform="rotate(-90 74.7 90.2)">9</text>
<text x="241" y="94.7" transform="rotate(-90 241 94.7)">4</text>
<text x="32.9" y="96.3">3</text>
<text x="32.9" y="98.8">4</text>
<text x="32.9" y="101.3">5</text>
<text x="44.4" y="98.8">6</text>
<text x="234.2" y="97.5">2</text>
<text x="234.2" y="100.1">3</text>
<text x="246.9" y="97.5">5</text>
<text x="208.9" y="107.7">12</text>
<text x="241" y="107.4" transform="rotate(-90 241 107.4)">1</text>
<text x="246.9" y="102.6">6</text>
<text x="208.9" y="112.8">13</text>
<text x="220.3" y="110.2">11</text>
<text x="107.7" y="119.4" transform="rotate(-90 107.7 119.4)">20</text>
<text x="68.5" y="122.9">1</text>
<text x="68.5" y="125.5">3</text>
<text x="77.4" y="122.9">2</text>
<text x="77.4" y="125.5">4</text>
<text x="97.1" y="122.9">2</text>
<text x="97.1" y="125.5">3</text>
<text x="116.8" y="125.5">17</text>
<text x="116.8" y="122.9">18</text>
<text x="68.5" y="128">5</text>
<text x="68.5" y="130.6">7</text>
<text x="77.4" y="128">6</text>
<text x="77.4" y="130.6">8</text>
<text x="97.1" y="128">4</text>
<text x="97.1" y="130.6">5</text>
<text x="116.8" y="130.6">15</text>
<text x="116.8" y="128">16</text>
<text x="68.5" y="133.1">9</text>
<text x="76.8" y="133.1">10</text>
<text x="97.1" y="133.1">6</text>
<text x="97.1" y="135.6">7</text>
<text x="116.8" y="135.6">13</text>
<text x="116.8" y="133.1">14</text>
<text x="233.6" y="136.9">11</text>
<text x="233.6" y="134.4">12</text>
<text x="241" y="132.1" transform="rotate(-90 241 132.1)">10</text>
<text x="246.9" y="134.4">9</text>
<text x="97.1" y="138.2">8</text>
<text x="97.1" y="140.7">9</text>
<text x="116.8" y="140.7">11</text>
<text x="116.8" y="138.2">12</text>
<text x="246.9" y="139.4">8</text>
<text x="70.4" y="145.8">13</text>
<text x="71" y="148.3">2</text>
<text x="81.9" y="148.3">12</text>
<text x="96.5" y="148.3">19</text>
<text x="97.1" y="145.8">1</text>
<text x="170.1" y="149.6">1</text>
<text x="193" y="147.1">1</text>
<text x="204.4" y="149.6">3</text>
<text x="210.7" y="149.6">4</text>
<text x="241" y="144.8" transform="rotate(-90 241 144.8)">13</text>
<text x="71" y="150.9">1</text>
<text x="107.7" y="155" transform="rotate(-90 107.7 155)">10</text>
<text x="170.1" y="154.7">2</text>
<text x="181.5" y="152.1">3</text>
<text x="193" y="152.1">2</text>
<text x="210.7" y="154.7">5</text>
<text x="222.2" y="152.1">6</text>
<text x="40.4" y="163.9" transform="rotate(-90 40.4 163.9)">14</text>
<text x="40.4" y="183.6" transform="rotate(-90 40.4 183.6)">7</text>
<text x="124.4" y="181.4">4</text>
<text x="135.8" y="183.9">6</text>
<text x="147.9" y="181.4">12</text>
<text x="159.3" y="183.9">11</text>
<text x="124.4" y="186.4">5</text>
<text x="147.9" y="186.4">13</text>
</g>
<g font-size="1.8" fill="#000084">
<text x="40" y="35.2">D[0..7]</text>
<text x="39" y="70.8">A[0..15]</text>
<text x="142.4" y="117.8">D[0..7]</text>
</g>
<g font-size="1.8" fill="#0f0f0f">
<text x="62.2" y="40.3">D0</text>
<text x="62.2" y="45.4">A0</text>
<text x="62.2" y="47.9">A1</text>
<text x="62.2" y="50.5">A2</text>
<text x="62.2" y="93.6">A8</text>
<text x="124.3" y="125.4">D1</text>
<text x="124.3" y="122.8">D0</text>
<text x="124.3" y="130.5">D3</text>
<text x="124.3" y="127.9">D2</text>
<text x="124.3" y="133">D4</text>
<text x="124.3" y="135.5">D5</text>
<text x="124.3" y="140.6">D7</text>
<text x="124.3" y="138.1">D6</text>
<text x="62.2" y="145.7">A7</text>
</g>
</svg>
